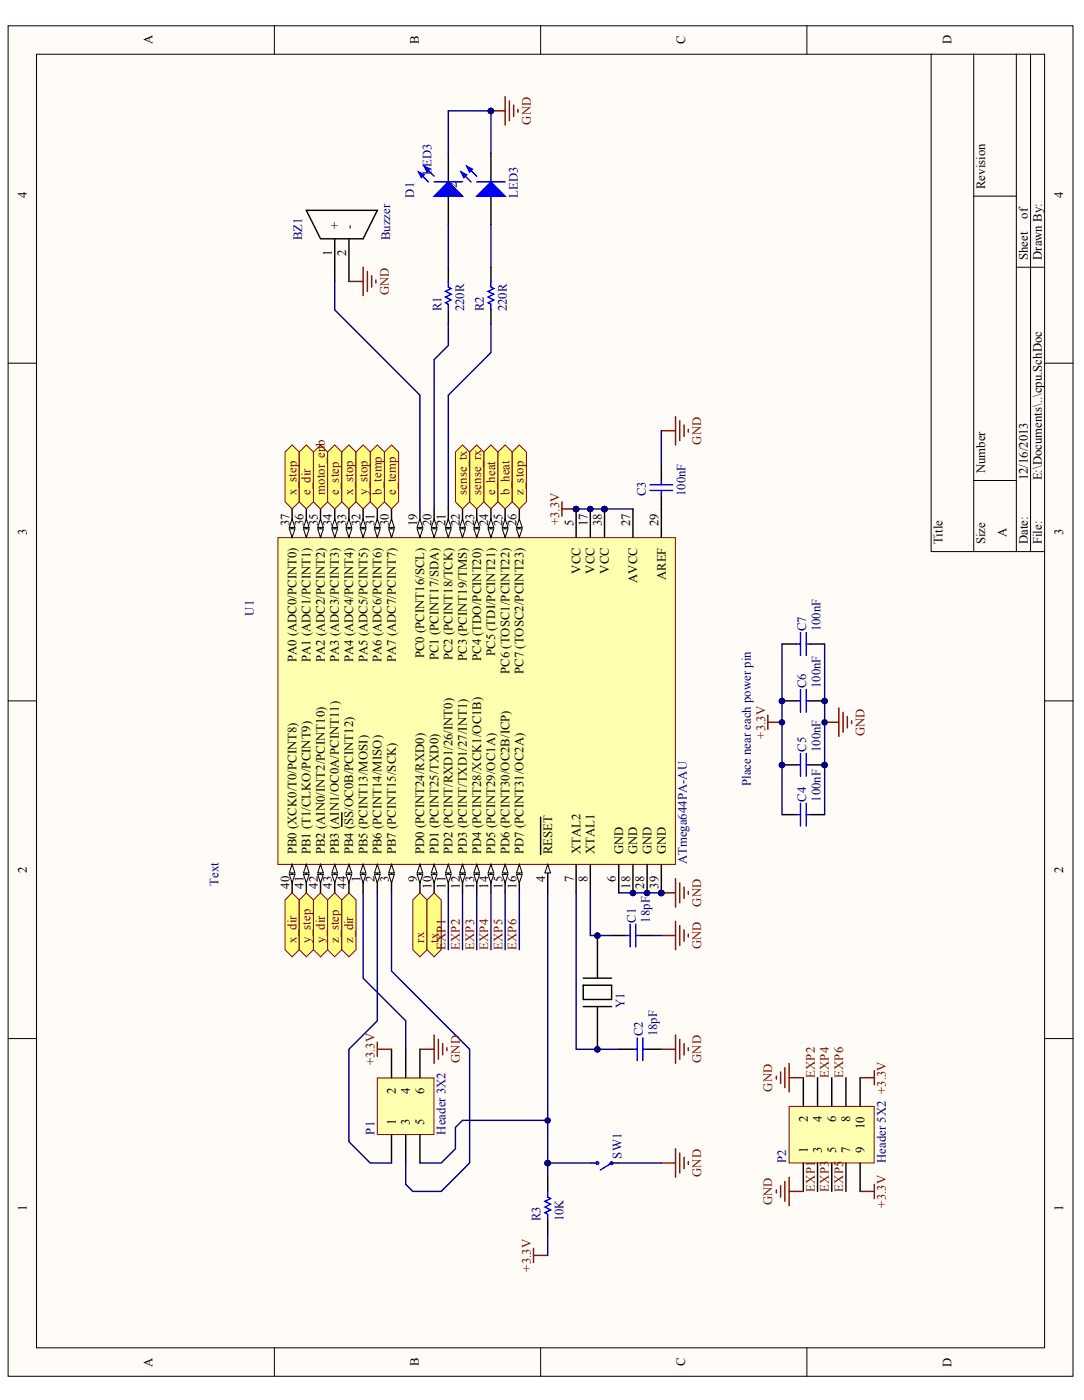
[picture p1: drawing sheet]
<svg xmlns="http://www.w3.org/2000/svg" width="216mm" height="279mm" viewBox="0 0 216 279" stroke-linecap="round" stroke-linejoin="round" font-family="sans-serif">
<g fill="#fffcf8" stroke="#000" stroke-width=".2">
<path d="M1.6 5.1h212.1v269.2h-212.1z"/>
<path d="M7.3 10.8h200.8v257.8h-200.8z"/>
</g>
<g fill="none" stroke="#000" stroke-width=".2">
<path d="M54.6 5.1v5.7M107.7 5.1v5.7M160.7 5.1v5.7M185.5 10.8v99.1h22.6M193.9 10.8v99.1M202.4 10.8v99.1M205.3 10.8v99.1M193.9 39.1h8.5M202.4 53.3h5.7M1.6 72.4h5.7M208.1 72.4h5.6M193.9 95.8h8.5"/>
<path d="M1.6 139.7h5.7M208.1 139.7h5.6M1.6 207h5.7M208.1 207h5.6M54.6 268.6v5.7M107.7 268.6v5.7M160.7 268.6v5.7"/>
</g>
<path d="M55.4 107.2h79.1v65.1h-79.1z" fill="#ffffb0" stroke="#800000" stroke-width=".2"/>
<path d="M58.2 172.3v5.7" fill="none" stroke="#000" stroke-width=".28"/>
<g fill="#fffcf8" stroke="#000" stroke-width=".2">
<path d="M58.2 172.3l.5 1.7h-1.1z"/>
<path d="M57.6 174.3h1.1l-.5 1.7z"/>
</g>
<path d="M61 172.3v5.7" fill="none" stroke="#000" stroke-width=".28"/>
<g fill="#fffcf8" stroke="#000" stroke-width=".2">
<path d="M61 172.3l.6 1.7h-1.2z"/>
<path d="M60.4 174.3h1.2l-.6 1.7z"/>
</g>
<path d="M63.8 172.3v5.7" fill="none" stroke="#000" stroke-width=".28"/>
<g fill="#fffcf8" stroke="#000" stroke-width=".2">
<path d="M63.8 172.3l.6 1.7h-1.1z"/>
<path d="M63.3 174.3h1.1l-.6 1.7z"/>
</g>
<path d="M66.7 172.3v5.7" fill="none" stroke="#000" stroke-width=".28"/>
<g fill="#fffcf8" stroke="#000" stroke-width=".2">
<path d="M66.7 172.3l.5 1.7h-1.1z"/>
<path d="M66.1 174.3h1.1l-.5 1.7z"/>
</g>
<path d="M69.5 172.3v5.7" fill="none" stroke="#000" stroke-width=".28"/>
<g fill="#fffcf8" stroke="#000" stroke-width=".2">
<path d="M69.5 172.3l.6 1.7h-1.2z"/>
<path d="M68.9 174.3h1.2l-.6 1.7z"/>
</g>
<path d="M68.1 162v2.7M72.3 172.3v5.7" fill="none" stroke="#000" stroke-width=".28"/>
<g fill="#fffcf8" stroke="#000" stroke-width=".2">
<path d="M72.3 172.3l.6 1.7h-1.1z"/>
<path d="M71.8 174.3h1.1l-.6 1.7z"/>
</g>
<path d="M75.2 172.3v5.7" fill="none" stroke="#000" stroke-width=".28"/>
<g fill="#fffcf8" stroke="#000" stroke-width=".2">
<path d="M75.2 172.3l.5 1.7h-1.1z"/>
<path d="M74.6 174.3h1.1l-.5 1.7z"/>
</g>
<path d="M78 172.3v5.7" fill="none" stroke="#000" stroke-width=".28"/>
<g fill="#fffcf8" stroke="#000" stroke-width=".2">
<path d="M78 172.3l.5 1.7h-1.1z"/>
<path d="M77.4 174.3h1.1l-.5 1.7z"/>
</g>
<path d="M109.1 172.3v5.7" fill="none" stroke="#000" stroke-width=".28"/>
<path d="M109.1 172.3l.6 1.7h-1.2z" fill="#fffcf8" stroke="#000" stroke-width=".2"/>
<path d="M83.6 172.3v5.7M107.7 162.9v7.4" fill="none" stroke="#000" stroke-width=".28"/>
<g fill="#fffcf8" stroke="#000" stroke-width=".2">
<path d="M83.6 172.3l.6 1.7h-1.1z"/>
<path d="M83.1 174.3h1.1l-.6 1.7z"/>
</g>
<path d="M86.5 172.3v5.7" fill="none" stroke="#000" stroke-width=".28"/>
<g fill="#fffcf8" stroke="#000" stroke-width=".2">
<path d="M86.5 172.3l.5 1.7h-1.1z"/>
<path d="M85.9 174.3h1.1l-.5 1.7z"/>
</g>
<path d="M89.3 172.3v5.7" fill="none" stroke="#000" stroke-width=".28"/>
<g fill="#fffcf8" stroke="#000" stroke-width=".2">
<path d="M89.3 172.3l.6 1.7h-1.2z"/>
<path d="M88.7 174.3h1.2l-.6 1.7z"/>
</g>
<path d="M92.1 172.3v5.7" fill="none" stroke="#000" stroke-width=".28"/>
<g fill="#fffcf8" stroke="#000" stroke-width=".2">
<path d="M92.1 172.3l.6 1.7h-1.1z"/>
<path d="M91.6 174.3h1.1l-.6 1.7z"/>
</g>
<path d="M94.9 172.3v5.7" fill="none" stroke="#000" stroke-width=".28"/>
<g fill="#fffcf8" stroke="#000" stroke-width=".2">
<path d="M94.9 172.3l.6 1.7h-1.1z"/>
<path d="M94.4 174.3h1.1l-.6 1.7z"/>
</g>
<path d="M97.8 172.3v5.7" fill="none" stroke="#000" stroke-width=".28"/>
<g fill="#fffcf8" stroke="#000" stroke-width=".2">
<path d="M97.8 172.3l.5 1.7h-1.1z"/>
<path d="M97.2 174.3h1.1l-.5 1.7z"/>
</g>
<path d="M100.6 172.3v5.7" fill="none" stroke="#000" stroke-width=".28"/>
<g fill="#fffcf8" stroke="#000" stroke-width=".2">
<path d="M100.6 172.3l.6 1.7h-1.2z"/>
<path d="M100 174.3h1.2l-.6 1.7z"/>
</g>
<path d="M103.4 172.3v5.7" fill="none" stroke="#000" stroke-width=".28"/>
<g fill="#fffcf8" stroke="#000" stroke-width=".2">
<path d="M103.4 172.3l.6 1.7h-1.1z"/>
<path d="M102.9 174.3h1.1l-.6 1.7z"/>
</g>
<path d="M83.6 101.4v5.7M114.7 172.3v5.7M117.6 172.3v5.7M123.2 172.3v5.7" fill="none" stroke="#000" stroke-width=".28"/>
<g fill="#fffcf8" stroke="#000" stroke-width=".2">
<path d="M83.1 105.4h1.1l-.6 1.7z"/>
<path d="M83.6 103.4l.6 1.7h-1.1z"/>
</g>
<path d="M86.5 101.4v5.7" fill="none" stroke="#000" stroke-width=".28"/>
<g fill="#fffcf8" stroke="#000" stroke-width=".2">
<path d="M85.9 105.4h1.1l-.5 1.7z"/>
<path d="M86.5 103.4l.5 1.7h-1.1z"/>
</g>
<path d="M89.3 101.4v5.7" fill="none" stroke="#000" stroke-width=".28"/>
<g fill="#fffcf8" stroke="#000" stroke-width=".2">
<path d="M88.7 105.4h1.2l-.6 1.7z"/>
<path d="M89.3 103.4l.6 1.7h-1.2z"/>
</g>
<path d="M92.1 101.4v5.7" fill="none" stroke="#000" stroke-width=".28"/>
<g fill="#fffcf8" stroke="#000" stroke-width=".2">
<path d="M91.6 105.4h1.1l-.6 1.7z"/>
<path d="M92.1 103.4l.6 1.7h-1.1z"/>
</g>
<path d="M94.9 101.4v5.7" fill="none" stroke="#000" stroke-width=".28"/>
<g fill="#fffcf8" stroke="#000" stroke-width=".2">
<path d="M94.4 105.4h1.1l-.6 1.7z"/>
<path d="M94.9 103.4l.6 1.7h-1.1z"/>
</g>
<path d="M97.8 101.4v5.7" fill="none" stroke="#000" stroke-width=".28"/>
<g fill="#fffcf8" stroke="#000" stroke-width=".2">
<path d="M97.2 105.4h1.1l-.5 1.7z"/>
<path d="M97.8 103.4l.5 1.7h-1.1z"/>
</g>
<path d="M100.6 101.4v5.7" fill="none" stroke="#000" stroke-width=".28"/>
<g fill="#fffcf8" stroke="#000" stroke-width=".2">
<path d="M100 105.4h1.2l-.6 1.7z"/>
<path d="M100.6 103.4l.6 1.7h-1.2z"/>
</g>
<path d="M103.4 101.4v5.7" fill="none" stroke="#000" stroke-width=".28"/>
<g fill="#fffcf8" stroke="#000" stroke-width=".2">
<path d="M102.9 105.4h1.1l-.6 1.7z"/>
<path d="M103.4 103.4l.6 1.7h-1.1z"/>
</g>
<path d="M78 101.4v5.7M126.1 101.4v5.7M131.7 101.4v5.7M128.9 172.3v5.7" fill="none" stroke="#000" stroke-width=".28"/>
<circle cx="128.9" cy="178" r=".55" fill="#000080" stroke="#000080" stroke-width=".2"/>
<g fill="#fffcf8" stroke="#000" stroke-width=".2">
<path d="M77.4 105.4h1.1l-.5 1.7z"/>
<path d="M78 103.4l.5 1.7h-1.1z"/>
</g>
<path d="M75.2 101.4v5.7" fill="none" stroke="#000" stroke-width=".28"/>
<g fill="#fffcf8" stroke="#000" stroke-width=".2">
<path d="M74.6 105.4h1.1l-.5 1.7z"/>
<path d="M75.2 103.4l.5 1.7h-1.1z"/>
</g>
<path d="M72.3 101.4v5.7" fill="none" stroke="#000" stroke-width=".28"/>
<g fill="#fffcf8" stroke="#000" stroke-width=".2">
<path d="M71.8 105.4h1.1l-.6 1.7z"/>
<path d="M72.3 103.4l.6 1.7h-1.1z"/>
</g>
<path d="M69.5 101.4v5.7" fill="none" stroke="#000" stroke-width=".28"/>
<g fill="#fffcf8" stroke="#000" stroke-width=".2">
<path d="M68.9 105.4h1.2l-.6 1.7z"/>
<path d="M69.5 103.4l.6 1.7h-1.2z"/>
</g>
<path d="M66.7 101.4v5.7" fill="none" stroke="#000" stroke-width=".28"/>
<g fill="#fffcf8" stroke="#000" stroke-width=".2">
<path d="M66.1 105.4h1.1l-.5 1.7z"/>
<path d="M66.7 103.4l.5 1.7h-1.1z"/>
</g>
<path d="M63.8 101.4v5.7" fill="none" stroke="#000" stroke-width=".28"/>
<g fill="#fffcf8" stroke="#000" stroke-width=".2">
<path d="M63.3 105.4h1.1l-.6 1.7z"/>
<path d="M63.8 103.4l.6 1.7h-1.1z"/>
</g>
<path d="M61 101.4v5.7" fill="none" stroke="#000" stroke-width=".28"/>
<g fill="#fffcf8" stroke="#000" stroke-width=".2">
<path d="M60.4 105.4h1.2l-.6 1.7z"/>
<path d="M61 103.4l.6 1.7h-1.2z"/>
</g>
<path d="M58.2 101.4v5.7" fill="none" stroke="#000" stroke-width=".28"/>
<g fill="#fffcf8" stroke="#000" stroke-width=".2">
<path d="M57.6 105.4h1.1l-.5 1.7z"/>
<path d="M58.2 103.4l.5 1.7h-1.1z"/>
</g>
<path d="M114.7 101.4v5.7M117.6 101.4v5.7M120.4 101.4v5.7M126.1 172.3v5.7M131.7 172.3v5.7M117.6 231.8h1.4M121.8 231.8h1.4" fill="none" stroke="#000" stroke-width=".28"/>
<g fill="#000080" stroke="#000080" stroke-width=".2">
<circle cx="117.6" cy="101.5" r=".55"/>
<circle cx="126" cy="178" r=".55"/>
<circle cx="120.4" cy="101.5" r=".55"/>
<circle cx="131.7" cy="178" r=".55"/>
<circle cx="128.9" cy="178" r=".55"/>
</g>
<path d="M131.7 178h2.8M134.5 175.1v5.7M135.4 176v3.9M136.2 176.8v2.3M137.1 177.7v.5" fill="none" stroke="#800000" stroke-width=".28"/>
<path d="M123.2 178h8.5" fill="none" stroke="#000080" stroke-width=".28"/>
<g fill="#c0c0c0" stroke="#00f" stroke-width=".28">
<circle cx="121.8" cy="231.8" r=".26"/>
<circle cx="119" cy="231.8" r=".26"/>
</g>
<g fill="none" stroke="#00f" stroke-width=".28">
<path d="M129.5 97.8h4.5M129.5 96.6h4.5M131.7 95.8v.8M131.7 97.8v.8M158.6 139.7h.8M158.6 128.4h.8M159.4 126.1v4.5M159.4 137.4v4.6M160.6 126.1v4.5M160.6 137.4v4.6M160.6 128.4h.8M158.6 152.5h.8"/>
<path d="M159.4 150.2v4.5M160.6 150.2v4.5M158.6 162.4h.8M159.4 160.1v4.5M160.6 160.1v4.5M160.6 162.4h.8M124.6 186.5h.9M125.5 184.2v4.5M126.6 184.2v4.5M126.6 186.5h.9M126.1 209.1h.8M126.9 206.9v4.5"/>
<path d="M128 206.9v4.5M128 209.1h.9M121.8 231.8l-2.2 1.4"/>
</g>
<g fill="none" stroke="#800000" stroke-width=".28">
<path d="M131.7 85.9h2.8M134.5 83v5.7M135.4 83.9v3.9M136.2 84.7v2.3M137.1 85.6v.5M111.9 100v2.9M111.9 101.4h2.8M152.9 144h2.9M152.9 142.5v2.9M164.2 144h2.9M167.1 141.1v5.7M167.9 142v3.9"/>
<path d="M168.8 142.8v2.3M169.6 143.7v.5M131.7 186.5h2.8M134.5 183.6v5.7M135.4 184.5v3.9M136.2 185.3v2.3M137.1 186.2v.5M131.7 209.1h2.8M134.5 206.3v5.7M135.4 207.2v3.9M136.2 208v2.3M137.1 208.9v.5"/>
<path d="M131.7 231.8h2.8M134.5 229v5.6M135.4 229.8v4M136.2 230.7v2.2M137.1 231.5v.6M106.3 248.8v2.8M106.3 250.2h2.8"/>
</g>
<path d="M131.7 92.9v2.9M131.7 98.6v2.8M155.8 139.7h2.8M155.8 128.4h2.8M161.4 128.4h2.8M155.8 152.5h2.8M155.8 162.4h2.8M161.4 162.4h2.8M121.8 186.5h2.8M127.5 186.5h2.8M123.2 209.1h2.9M128.9 209.1h2.8" fill="none" stroke="#000" stroke-width=".28"/>
<path d="M131.7 85.9v7M114.7 101.4h11.4M155.8 128.4v34M164.2 128.4v34M114.7 178v31.1h8.5M130.3 186.5h1.4M123.2 231.8h8.5M109.1 246v4.2" fill="none" stroke="#000080" stroke-width=".28"/>
<g fill="#000080" stroke="#000080" stroke-width=".2">
<circle cx="120.4" cy="101.5" r=".55"/>
<circle cx="155.7" cy="152.5" r=".55"/>
<circle cx="155.7" cy="139.7" r=".55"/>
<circle cx="164.2" cy="144" r=".55"/>
<circle cx="155.7" cy="144" r=".55"/>
</g>
<g fill="#ffff80" stroke="#800000" stroke-width=".2">
<path d="M58.2 88.7l1.4 1.4v9.9l-1.4 1.4-1.4-1.4v-9.9z" fill-rule="evenodd"/>
<path d="M58.2 178l1.4 1.4v9.9l-1.4 1.4-1.4-1.4v-9.9z" fill-rule="evenodd"/>
<path d="M63.8 88.7l1.5 1.4v9.9l-1.5 1.4-1.4-1.4v-9.9z" fill-rule="evenodd"/>
<path d="M61 178l1.4 1.4v9.9l-1.4 1.4-1.4-1.4v-9.9z" fill-rule="evenodd"/>
<path d="M63.8 178l1.5 1.4v9.9l-1.5 1.4-1.4-1.4v-9.9z" fill-rule="evenodd"/>
<path d="M66.7 178l1.4 1.4v9.9l-1.4 1.4-1.4-1.4v-9.9z" fill-rule="evenodd"/>
<path d="M69.5 178l1.4 1.4v9.9l-1.4 1.4-1.4-1.4v-9.9z" fill-rule="evenodd"/>
<path d="M66.7 88.7l1.4 1.4v9.9l-1.4 1.4-1.4-1.4v-9.9z" fill-rule="evenodd"/>
<path d="M61 88.7l1.4 1.4v9.9l-1.4 1.4-1.4-1.4v-9.9z" fill-rule="evenodd"/>
<path d="M97.8 88.7l1.4 1.4v9.9l-1.4 1.4-1.4-1.4v-9.9z" fill-rule="evenodd"/>
<path d="M78 88.7l1.4 1.4v9.9l-1.4 1.4-1.4-1.4v-9.9z" fill-rule="evenodd"/>
<path d="M100.6 88.7l1.4 1.4v9.9l-1.4 1.4-1.4-1.4v-9.9z" fill-rule="evenodd"/>
<path d="M75.2 88.7l1.4 1.4v9.9l-1.4 1.4-1.5-1.4v-9.9z" fill-rule="evenodd"/>
<path d="M69.5 88.7l1.4 1.4v9.9l-1.4 1.4-1.4-1.4v-9.9z" fill-rule="evenodd"/>
<path d="M72.3 88.7l1.4 1.4v9.9l-1.4 1.4-1.4-1.4v-9.9z" fill-rule="evenodd"/>
<path d="M103.4 88.7l1.4 1.4v9.9l-1.4 1.4-1.4-1.4v-9.9z" fill-rule="evenodd"/>
<path d="M83.6 178l1.5 1.4v9.9l-1.5 1.4-1.4-1.4v-9.9z" fill-rule="evenodd"/>
<path d="M86.5 178l1.4 1.4v9.9l-1.4 1.4-1.4-1.4v-9.9z" fill-rule="evenodd"/>
</g>
<path d="M117.6 178v8.5h4.2M109.1 231.8v2.8" fill="none" stroke="#000080" stroke-width=".28"/>
<path d="M116.2 196.4h5.6v2.8h-5.6zM116.2 195h5.6M119 186.5v8.5M116.2 200.6h5.6M119 200.6v8.5M109.1 234.6v2.9M109.1 243.1v2.9" fill="none" stroke="#000" stroke-width=".28"/>
<g fill="#000080" stroke="#000080" stroke-width=".2">
<circle cx="119" cy="209.2" r=".55"/>
<circle cx="119" cy="186.5" r=".55"/>
<circle cx="109.1" cy="231.8" r=".55"/>
</g>
<path d="M109.1 237.5v1.1l.6 .3-1.2 .6 1.2 .5-1.2 .6 1.2 .6-1.2 .5 .6 .3v1.1" fill="none" stroke="#00f" stroke-width=".28"/>
<g fill="#ffff80" stroke="#800000" stroke-width=".2">
<path d="M94.9 88.7l1.5 1.4v9.9l-1.5 1.4-1.4-1.4v-9.9z" fill-rule="evenodd"/>
<path d="M92.1 88.7l1.4 1.4v9.9l-1.4 1.4-1.4-1.4v-9.9z" fill-rule="evenodd"/>
</g>
<path d="M75.2 214.9h11.2v11.2h-11.2z" fill="#ffffb0" stroke="#800000" stroke-width=".2"/>
<path d="M78 209.1v5.7M80.8 209.1v5.7M83.6 209.1v5.7M78 226.1v5.7M80.8 226.1v5.7M83.6 226.1v5.7" fill="none" stroke="#000" stroke-width=".28"/>
<path d="M72.3 178v17l8.5 8.5v5.6M75.2 178v25.5l-5.7 5.6v18.5l4.2 4.2h4.3M78 178v15.5l15.5 15.6v22.7l-5.6 5.7h-5.7l-1.4-1.4v-4.3M109.1 178v53.8h8.5M109.1 223.3h-17l-1.4 1.4v4.3l-2.8 2.8h-4.3" fill="none" stroke="#000080" stroke-width=".28"/>
<g fill="#000080" stroke="#000080" stroke-width=".2">
<circle cx="109.1" cy="231.8" r=".55"/>
<circle cx="109.1" cy="223.3" r=".55"/>
</g>
<path d="M75.2 209.1h2.8M75.2 207.7v2.9M83.6 209.1h2.9M86.5 206.3v5.7M87.3 207.2v3.9M88.2 208v2.3M89 208.9v.5" fill="none" stroke="#800000" stroke-width=".28"/>
<path d="M157.2 220.5h16.9v11.3h-16.9z" fill="#ffffb0" stroke="#800000" stroke-width=".2"/>
<g fill="none" stroke="#000" stroke-width=".28">
<path d="M89.3 30.6v5.7M89.3 39.1v5.7M97.8 30.6v5.7M97.8 39.1v5.7M61 41.9h14.2l-2.9 5.7h-8.5zM66.7 47.6v8.5M69.5 47.6v8.5M89.3 53.3v2.8M97.8 53.3v2.8M89.3 61.8v2.8M97.8 61.8v2.8M160 214.8v5.7"/>
<path d="M162.8 214.8v5.7M165.7 214.8v5.7M168.5 214.8v5.7M171.3 214.8v5.7M160 231.8v5.7M162.8 231.8v5.7M165.7 231.8v5.7M168.5 231.8v5.7M171.3 231.8v5.7"/>
</g>
<g fill="none" stroke="#800000" stroke-width=".28">
<path d="M100.6 19.3v5.6M97.8 22.1h2.8M101.5 20.1v4M102.3 21v2.2M103.2 21.8v.6M69.5 56.1h2.8M72.3 53.3v5.6M73.2 54.1v4M74 55v2.2M74.9 55.8v.6M154.6 214.5v.6M155.5 213.7v2.2"/>
<path d="M156.3 212.8v4M157.2 214.8h2.8M157.2 212v5.6M171.3 214.8h2.8M174.1 213.4v2.8M154.6 237.2v.6M155.5 236.3v2.3M156.3 235.5v4M157.2 237.5h2.8M157.2 234.6v5.7M171.3 237.5h2.8M174.1 236.1v2.8"/>
</g>
<path d="M89.3 30.6v-8.5h8.5v8.5M66.7 56.1v5.7l16.9 17v22.6M89.3 44.8v8.5M97.8 44.8v8.5M89.3 64.6v4.3l-2.8 2.8v29.7M97.8 64.6v5.7l-8.5 8.5v22.6M89.3 178v11.3M92.1 178v11.3M94.9 178v11.3M97.8 178v11.3M100.6 178v11.3M103.4 178v11.3" fill="none" stroke="#000080" stroke-width=".28"/>
<g fill="#00f" stroke="#00f" stroke-width=".28">
<path d="M89.3 36.3l2.8 2.8h-5.6z"/>
<path d="M84.5 33.1l1.1 .6-.5 .6z"/>
<path d="M83.4 34.3l1.1 .5-.6 .6z"/>
<path d="M97.8 36.3l2.8 2.8h-5.7z"/>
<path d="M93 33.1l1.1 .6-.6 .6z"/>
<path d="M91.8 34.3l1.2 .5-.6 .6z"/>
</g>
<path d="M83.4 34.3l1.9 2M84.5 33.1l2 2M86.5 36.3h5.6M91.8 34.3l2 2M93 33.1l1.9 2M94.9 36.3h5.7M89.3 56.1v1.1l.6 .3-1.2 .6 1.2 .5-1.2 .6 1.2 .6-1.2 .5 .6 .3v1.2M97.8 56.1v1.1l.5 .3-1.1 .6 1.1 .5-1.1 .6 1.1 .6-1.1 .5 .6 .3v1.2" fill="none" stroke="#00f" stroke-width=".28"/>
<circle cx="97.8" cy="22.1" r=".55" fill="#000080" stroke="#000080" stroke-width=".2"/>
<g font-size="3.9" fill="#000080">
<text x="163.6" y="140.8" transform="rotate(-90 163.6 140.8)">PIC602</text>
<text x="163.6" y="153.5" transform="rotate(-90 163.6 153.5)">PIC502</text>
</g>
<g font-size="2.5">
<text x="30.4" y="8.9" transform="rotate(-90 30.4 8.9)">A</text>
<text x="83.4" y="8.8" transform="rotate(-90 83.4 8.8)">B</text>
<text x="136.5" y="8.8" transform="rotate(-90 136.5 8.8)">C</text>
<text x="189.5" y="8.9" transform="rotate(-90 189.5 8.9)">D</text>
<text x="5.3" y="39.4" transform="rotate(-90 5.3 39.4)">4</text>
<text x="196.2" y="37.7" transform="rotate(-90 196.2 37.7)">Revision</text>
<text x="211.8" y="39.4" transform="rotate(-90 211.8 39.4)">4</text>
<text x="67.5" y="45.6" transform="rotate(-90 67.5 45.6)">+</text>
<text x="70.3" y="45.6" transform="rotate(-90 70.3 45.6)">-</text>
<text x="204.7" y="43.6" transform="rotate(-90 204.7 43.6)">of</text>
<text x="66.1" y="51.1" transform="rotate(-90 66.1 51.1)">1</text>
<text x="68.9" y="51.1" transform="rotate(-90 68.9 51.1)">2</text>
<text x="204.7" y="51.8" transform="rotate(-90 204.7 51.8)">Sheet</text>
<text x="207.5" y="51.8" transform="rotate(-90 207.5 51.8)">Drawn By:</text>
<text x="196.2" y="94.4" transform="rotate(-90 196.2 94.4)">Number</text>
<text x="204.7" y="95.8" transform="rotate(-90 204.7 95.8)">12/16/2013</text>
<text x="207.5" y="95.8" transform="rotate(-90 207.5 95.8)">E:\Documents\..\cpu.SchDoc</text>
<text x="5.3" y="106.7" transform="rotate(-90 5.3 106.7)">3</text>
<text x="57.6" y="104.8" transform="rotate(-90 57.6 104.8)">37</text>
<text x="60.5" y="104.8" transform="rotate(-90 60.5 104.8)">36</text>
<text x="63.3" y="104.8" transform="rotate(-90 63.3 104.8)">35</text>
<text x="66.1" y="104.8" transform="rotate(-90 66.1 104.8)">34</text>
<text x="68.9" y="104.8" transform="rotate(-90 68.9 104.8)">33</text>
<text x="71.8" y="104.8" transform="rotate(-90 71.8 104.8)">32</text>
<text x="74.6" y="104.8" transform="rotate(-90 74.6 104.8)">31</text>
<text x="77.4" y="104.8" transform="rotate(-90 77.4 104.8)">30</text>
<text x="83.1" y="104.8" transform="rotate(-90 83.1 104.8)">19</text>
<text x="85.9" y="104.8" transform="rotate(-90 85.9 104.8)">20</text>
<text x="88.8" y="104.8" transform="rotate(-90 88.8 104.8)">21</text>
<text x="91.6" y="104.8" transform="rotate(-90 91.6 104.8)">22</text>
<text x="94.4" y="104.8" transform="rotate(-90 94.4 104.8)">23</text>
<text x="97.2" y="104.8" transform="rotate(-90 97.2 104.8)">24</text>
<text x="100.1" y="104.8" transform="rotate(-90 100.1 104.8)">25</text>
<text x="102.9" y="104.8" transform="rotate(-90 102.9 104.8)">26</text>
<text x="114.2" y="104.8" transform="rotate(-90 114.2 104.8)">5</text>
<text x="117" y="104.8" transform="rotate(-90 117 104.8)">17</text>
<text x="119.9" y="104.8" transform="rotate(-90 119.9 104.8)">38</text>
<text x="125.5" y="104.8" transform="rotate(-90 125.5 104.8)">27</text>
<text x="131.1" y="104.8" transform="rotate(-90 131.1 104.8)">29</text>
<text x="200.4" y="107.1" transform="rotate(-90 200.4 107.1)">A</text>
<text x="211.8" y="106.7" transform="rotate(-90 211.8 106.7)">3</text>
<text x="187.7" y="108.5" transform="rotate(-90 187.7 108.5)">Title</text>
<text x="196.2" y="108.5" transform="rotate(-90 196.2 108.5)">Size</text>
<text x="204.7" y="108.5" transform="rotate(-90 204.7 108.5)">Date:</text>
<text x="207.5" y="108.5" transform="rotate(-90 207.5 108.5)">File:</text>
<text x="115.6" y="114.3" transform="rotate(-90 115.6 114.3)">VCC</text>
<text x="118.4" y="114.3" transform="rotate(-90 118.4 114.3)">VCC</text>
<text x="121.3" y="114.3" transform="rotate(-90 121.3 114.3)">VCC</text>
<text x="126.9" y="116.2" transform="rotate(-90 126.9 116.2)">AVCC</text>
<text x="132.6" y="115.7" transform="rotate(-90 132.6 115.7)">AREF</text>
<text x="84.5" y="131.2" transform="rotate(-90 84.5 131.2)">PC0 (PCINT16/SCL)</text>
<text x="87.3" y="131.6" transform="rotate(-90 87.3 131.6)">PC1 (PCINT17/SDA)</text>
<text x="90.1" y="131.6" transform="rotate(-90 90.1 131.6)">PC2 (PCINT18/TCK)</text>
<text x="93" y="131.8" transform="rotate(-90 93 131.8)">PC3 (PCINT19/TMS)</text>
<text x="95.8" y="131.8" transform="rotate(-90 95.8 131.8)">PC4 (TDO/PCINT20)</text>
<text x="98.6" y="130.8" transform="rotate(-90 98.6 130.8)">PC5 (TDI/PCINT21)</text>
<text x="59" y="132" transform="rotate(-90 59 132)">PA0 (ADC0/PCINT0)</text>
<text x="61.9" y="132" transform="rotate(-90 61.9 132)">PA1 (ADC1/PCINT1)</text>
<text x="64.7" y="132" transform="rotate(-90 64.7 132)">PA2 (ADC2/PCINT2)</text>
<text x="67.5" y="132" transform="rotate(-90 67.5 132)">PA3 (ADC3/PCINT3)</text>
<text x="70.3" y="132" transform="rotate(-90 70.3 132)">PA4 (ADC4/PCINT4)</text>
<text x="73.2" y="132" transform="rotate(-90 73.2 132)">PA5 (ADC5/PCINT5)</text>
<text x="76" y="132" transform="rotate(-90 76 132)">PA6 (ADC6/PCINT6)</text>
<text x="78.8" y="132" transform="rotate(-90 78.8 132)">PA7 (ADC7/PCINT7)</text>
<text x="101.5" y="134.3" transform="rotate(-90 101.5 134.3)">PC6 (TOSC1/PCINT22)</text>
<text x="104.3" y="134.3" transform="rotate(-90 104.3 134.3)">PC7 (TOSC2/PCINT23)</text>
<text x="5.3" y="174" transform="rotate(-90 5.3 174)">2</text>
<text x="59" y="170.3" transform="rotate(-90 59 170.3)">PB0 (XCK0/T0/PCINT8)</text>
<text x="61.9" y="170.3" transform="rotate(-90 61.9 170.3)">PB1 (T1/CLKO/PCINT9)</text>
<text x="64.7" y="170.3" transform="rotate(-90 64.7 170.3)">PB2 (AIN0/INT2/PCINT10)</text>
<text x="67.5" y="170.3" transform="rotate(-90 67.5 170.3)">PB3 (AIN1/OC0A/PCINT11)</text>
<text x="70.3" y="170.3" transform="rotate(-90 70.3 170.3)">PB4 (SS/OC0B/PCINT12)</text>
<text x="73.2" y="170.3" transform="rotate(-90 73.2 170.3)">PB5 (PCINT13/MOSI)</text>
<text x="76" y="170.3" transform="rotate(-90 76 170.3)">PB6 (PCINT14/MISO)</text>
<text x="78.8" y="170.3" transform="rotate(-90 78.8 170.3)">PB7 (PCINT15/SCK)</text>
<text x="84.5" y="170.3" transform="rotate(-90 84.5 170.3)">PD0 (PCINT24/RXD0)</text>
<text x="87.3" y="170.3" transform="rotate(-90 87.3 170.3)">PD1 (PCINT25/TXD0)</text>
<text x="90.1" y="170.3" transform="rotate(-90 90.1 170.3)">PD2 (PCINT/RXD1/26/INT0)</text>
<text x="93" y="170.3" transform="rotate(-90 93 170.3)">PD3 (PCINT/TXD1/27/INT1)</text>
<text x="95.8" y="170.3" transform="rotate(-90 95.8 170.3)">PD4 (PCINT28/XCK1/OC1B)</text>
<text x="98.6" y="170.3" transform="rotate(-90 98.6 170.3)">PD5 (PCINT29/OC1A)</text>
<text x="101.5" y="170.3" transform="rotate(-90 101.5 170.3)">PD6 (PCINT30/OC2B/ICP)</text>
<text x="104.3" y="170.3" transform="rotate(-90 104.3 170.3)">PD7 (PCINT31/OC2A)</text>
<text x="109.9" y="170.3" transform="rotate(-90 109.9 170.3)">RESET</text>
<text x="115.6" y="170.3" transform="rotate(-90 115.6 170.3)">XTAL2</text>
<text x="118.4" y="170.3" transform="rotate(-90 118.4 170.3)">XTAL1</text>
<text x="124.1" y="170.3" transform="rotate(-90 124.1 170.3)">GND</text>
<text x="126.9" y="170.3" transform="rotate(-90 126.9 170.3)">GND</text>
<text x="129.8" y="170.3" transform="rotate(-90 129.8 170.3)">GND</text>
<text x="132.6" y="170.3" transform="rotate(-90 132.6 170.3)">GND</text>
<text x="211.8" y="174" transform="rotate(-90 211.8 174)">2</text>
<text x="57.6" y="177.1" transform="rotate(-90 57.6 177.1)">40</text>
<text x="60.5" y="177.1" transform="rotate(-90 60.5 177.1)">41</text>
<text x="63.3" y="177.1" transform="rotate(-90 63.3 177.1)">42</text>
<text x="66.1" y="177.1" transform="rotate(-90 66.1 177.1)">43</text>
<text x="68.9" y="177.1" transform="rotate(-90 68.9 177.1)">44</text>
<text x="71.8" y="175.8" transform="rotate(-90 71.8 175.8)">1</text>
<text x="74.6" y="175.8" transform="rotate(-90 74.6 175.8)">2</text>
<text x="77.4" y="175.8" transform="rotate(-90 77.4 175.8)">3</text>
<text x="83.1" y="175.8" transform="rotate(-90 83.1 175.8)">9</text>
<text x="85.9" y="177.1" transform="rotate(-90 85.9 177.1)">10</text>
<text x="88.8" y="177.1" transform="rotate(-90 88.8 177.1)">11</text>
<text x="91.6" y="177.1" transform="rotate(-90 91.6 177.1)">12</text>
<text x="94.4" y="177.1" transform="rotate(-90 94.4 177.1)">13</text>
<text x="97.2" y="177.1" transform="rotate(-90 97.2 177.1)">14</text>
<text x="100.1" y="177.1" transform="rotate(-90 100.1 177.1)">15</text>
<text x="102.9" y="177.1" transform="rotate(-90 102.9 177.1)">16</text>
<text x="108.6" y="175.8" transform="rotate(-90 108.6 175.8)">4</text>
<text x="114.2" y="175.8" transform="rotate(-90 114.2 175.8)">7</text>
<text x="117" y="175.8" transform="rotate(-90 117 175.8)">8</text>
<text x="122.7" y="175.8" transform="rotate(-90 122.7 175.8)">6</text>
<text x="125.5" y="177.1" transform="rotate(-90 125.5 177.1)">18</text>
<text x="128.3" y="177.1" transform="rotate(-90 128.3 177.1)">28</text>
<text x="131.1" y="177.1" transform="rotate(-90 131.1 177.1)">39</text>
<text x="78.8" y="218.1" transform="rotate(-90 78.8 218.1)">2</text>
<text x="81.7" y="218.1" transform="rotate(-90 81.7 218.1)">4</text>
<text x="84.5" y="218.1" transform="rotate(-90 84.5 218.1)">6</text>
<text x="78.8" y="224.1" transform="rotate(-90 78.8 224.1)">1</text>
<text x="81.7" y="224.1" transform="rotate(-90 81.7 224.1)">3</text>
<text x="84.5" y="224.1" transform="rotate(-90 84.5 224.1)">5</text>
<text x="160.9" y="223.7" transform="rotate(-90 160.9 223.7)">2</text>
<text x="163.7" y="223.7" transform="rotate(-90 163.7 223.7)">4</text>
<text x="166.5" y="223.7" transform="rotate(-90 166.5 223.7)">6</text>
<text x="169.4" y="223.7" transform="rotate(-90 169.4 223.7)">8</text>
<text x="172.2" y="225" transform="rotate(-90 172.2 225)">10</text>
<text x="160.9" y="229.8" transform="rotate(-90 160.9 229.8)">1</text>
<text x="163.7" y="229.8" transform="rotate(-90 163.7 229.8)">3</text>
<text x="166.5" y="229.8" transform="rotate(-90 166.5 229.8)">5</text>
<text x="169.4" y="229.8" transform="rotate(-90 169.4 229.8)">7</text>
<text x="172.2" y="229.8" transform="rotate(-90 172.2 229.8)">9</text>
<text x="5.3" y="241.3" transform="rotate(-90 5.3 241.3)">1</text>
<text x="211.8" y="241.3" transform="rotate(-90 211.8 241.3)">1</text>
<text x="30.4" y="272.4" transform="rotate(-90 30.4 272.4)">A</text>
<text x="83.4" y="272.3" transform="rotate(-90 83.4 272.3)">B</text>
<text x="136.5" y="272.3" transform="rotate(-90 136.5 272.3)">C</text>
<text x="189.5" y="272.4" transform="rotate(-90 189.5 272.4)">D</text>
</g>
<g font-size="2.5" fill="#800000">
<text x="105.7" y="24.9" transform="rotate(-90 105.7 24.9)">GND</text>
<text x="77.4" y="58.9" transform="rotate(-90 77.4 58.9)">GND</text>
<text x="139.6" y="88.6" transform="rotate(-90 139.6 88.6)">GND</text>
<text x="59" y="98.6" transform="rotate(-90 59 98.6)">x_step</text>
<text x="61.9" y="98.6" transform="rotate(-90 61.9 98.6)">e_dir</text>
<text x="64.7" y="98.6" transform="rotate(-90 64.7 98.6)">motor_enb</text>
<text x="67.5" y="98.6" transform="rotate(-90 67.5 98.6)">e_step</text>
<text x="70.3" y="98.6" transform="rotate(-90 70.3 98.6)">x_stop</text>
<text x="73.2" y="98.6" transform="rotate(-90 73.2 98.6)">y_stop</text>
<text x="76" y="98.6" transform="rotate(-90 76 98.6)">b_temp</text>
<text x="78.8" y="98.6" transform="rotate(-90 78.8 98.6)">e_temp</text>
<text x="93" y="98.6" transform="rotate(-90 93 98.6)">sense_tx</text>
<text x="95.8" y="98.6" transform="rotate(-90 95.8 98.6)">sense_rx</text>
<text x="98.6" y="98.6" transform="rotate(-90 98.6 98.6)">e_heat</text>
<text x="101.5" y="98.6" transform="rotate(-90 101.5 98.6)">b_heat</text>
<text x="104.3" y="98.6" transform="rotate(-90 104.3 98.6)">z_stop</text>
<text x="111.4" y="104.7" transform="rotate(-90 111.4 104.7)">+3.3V</text>
<text x="152.4" y="147.2" transform="rotate(-90 152.4 147.2)">+3.3V</text>
<text x="172.2" y="146.7" transform="rotate(-90 172.2 146.7)">GND</text>
<text x="139.6" y="180.7" transform="rotate(-90 139.6 180.7)">GND</text>
<text x="59" y="187.9" transform="rotate(-90 59 187.9)">x_dir</text>
<text x="61.9" y="187.9" transform="rotate(-90 61.9 187.9)">y_step</text>
<text x="64.7" y="187.9" transform="rotate(-90 64.7 187.9)">y_dir</text>
<text x="67.5" y="187.9" transform="rotate(-90 67.5 187.9)">z_step</text>
<text x="70.3" y="187.9" transform="rotate(-90 70.3 187.9)">z_dir</text>
<text x="84.5" y="187.9" transform="rotate(-90 84.5 187.9)">rx</text>
<text x="87.3" y="187.9" transform="rotate(-90 87.3 187.9)">tx</text>
<text x="88.8" y="189.3" transform="rotate(-90 88.8 189.3)">EXP1</text>
<text x="91.6" y="189.3" transform="rotate(-90 91.6 189.3)">EXP2</text>
<text x="94.4" y="189.3" transform="rotate(-90 94.4 189.3)">EXP3</text>
<text x="97.2" y="189.3" transform="rotate(-90 97.2 189.3)">EXP4</text>
<text x="100.1" y="189.3" transform="rotate(-90 100.1 189.3)">EXP5</text>
<text x="102.9" y="189.3" transform="rotate(-90 102.9 189.3)">EXP6</text>
<text x="139.6" y="189.2" transform="rotate(-90 139.6 189.2)">GND</text>
<text x="74.6" y="212.4" transform="rotate(-90 74.6 212.4)">+3.3V</text>
<text x="91.6" y="211.9" transform="rotate(-90 91.6 211.9)">GND</text>
<text x="139.6" y="211.9" transform="rotate(-90 139.6 211.9)">GND</text>
<text x="162.3" y="214.8" transform="rotate(-90 162.3 214.8)">EXP2</text>
<text x="165.1" y="214.8" transform="rotate(-90 165.1 214.8)">EXP4</text>
<text x="167.9" y="214.8" transform="rotate(-90 167.9 214.8)">EXP6</text>
<text x="153.8" y="217.6" transform="rotate(-90 153.8 217.6)">GND</text>
<text x="139.6" y="234.6" transform="rotate(-90 139.6 234.6)">GND</text>
<text x="162.3" y="237.5" transform="rotate(-90 162.3 237.5)">EXP1</text>
<text x="165.1" y="237.5" transform="rotate(-90 165.1 237.5)">EXP3</text>
<text x="167.9" y="237.5" transform="rotate(-90 167.9 237.5)">EXP5</text>
<text x="153.8" y="240.2" transform="rotate(-90 153.8 240.2)">GND</text>
<text x="176.4" y="240.7" transform="rotate(-90 176.4 240.7)">+3.3V</text>
<text x="105.7" y="253.5" transform="rotate(-90 105.7 253.5)">+3.3V</text>
</g>
<g font-size="2.5" fill="#000080">
<text x="85.9" y="34.8" transform="rotate(-90 85.9 34.8)">LED3</text>
<text x="82.5" y="39.4" transform="rotate(-90 82.5 39.4)">D1</text>
<text x="91" y="39.4" transform="rotate(-90 91 39.4)">D2</text>
<text x="103.2" y="39.4" transform="rotate(-90 103.2 39.4)">LED3</text>
<text x="60.2" y="47.9" transform="rotate(-90 60.2 47.9)">BZ1</text>
<text x="77.7" y="47.9" transform="rotate(-90 77.7 47.9)">Buzzer</text>
<text x="87.9" y="62.1" transform="rotate(-90 87.9 62.1)">R1</text>
<text x="92.4" y="62.1" transform="rotate(-90 92.4 62.1)">220R</text>
<text x="96.4" y="62.1" transform="rotate(-90 96.4 62.1)">R2</text>
<text x="100.9" y="62.1" transform="rotate(-90 100.9 62.1)">220R</text>
<text x="128.6" y="98.9" transform="rotate(-90 128.6 98.9)">C3</text>
<text x="136.6" y="98.9" transform="rotate(-90 136.6 98.9)">100nF</text>
<text x="50.5" y="122.7" transform="rotate(-90 50.5 122.7)">U1</text>
<text x="160.6" y="125.8" transform="rotate(-90 160.6 125.8)">C7</text>
<text x="163.4" y="125.8" transform="rotate(-90 163.4 125.8)">100nF</text>
<text x="160.6" y="137.2" transform="rotate(-90 160.6 137.2)">C6</text>
<text x="163.4" y="137.2" transform="rotate(-90 163.4 137.2)">100nF</text>
<text x="160.6" y="149.9" transform="rotate(-90 160.6 149.9)">C5</text>
<text x="163.4" y="149.9" transform="rotate(-90 163.4 149.9)">100nF</text>
<text x="149.6" y="156.7" transform="rotate(-90 149.6 156.7)">Place near each power pin</text>
<text x="160.6" y="159.8" transform="rotate(-90 160.6 159.8)">C4</text>
<text x="163.4" y="159.8" transform="rotate(-90 163.4 159.8)">100nF</text>
<text x="136.8" y="172.3" transform="rotate(-90 136.8 172.3)">ATmega644PA-AU</text>
<text x="43.5" y="176.6" transform="rotate(-90 43.5 176.6)">Text</text>
<text x="126.6" y="183.9" transform="rotate(-90 126.6 183.9)">C1</text>
<text x="129.5" y="183.9" transform="rotate(-90 129.5 183.9)">18pF</text>
<text x="124.4" y="200.9" transform="rotate(-90 124.4 200.9)">Y1</text>
<text x="128.1" y="206.6" transform="rotate(-90 128.1 206.6)">C2</text>
<text x="130.9" y="206.6" transform="rotate(-90 130.9 206.6)">18pF</text>
<text x="74.6" y="226.1" transform="rotate(-90 74.6 226.1)">P1</text>
<text x="88.8" y="226.1" transform="rotate(-90 88.8 226.1)">Header 3X2</text>
<text x="123.8" y="230.9" transform="rotate(-90 123.8 230.9)">SW1</text>
<text x="156.6" y="231.8" transform="rotate(-90 156.6 231.8)">P2</text>
<text x="176.4" y="231.8" transform="rotate(-90 176.4 231.8)">Header 5X2 +3.3V</text>
<text x="107.7" y="243.4" transform="rotate(-90 107.7 243.4)">R3</text>
<text x="112.2" y="243.4" transform="rotate(-90 112.2 243.4)">10K</text>
</g>
<text font-size="1.8" fill="#000080" x="115.2" y="107.6" transform="rotate(-90 115.2 107.6)">PIU105</text>
</svg>
